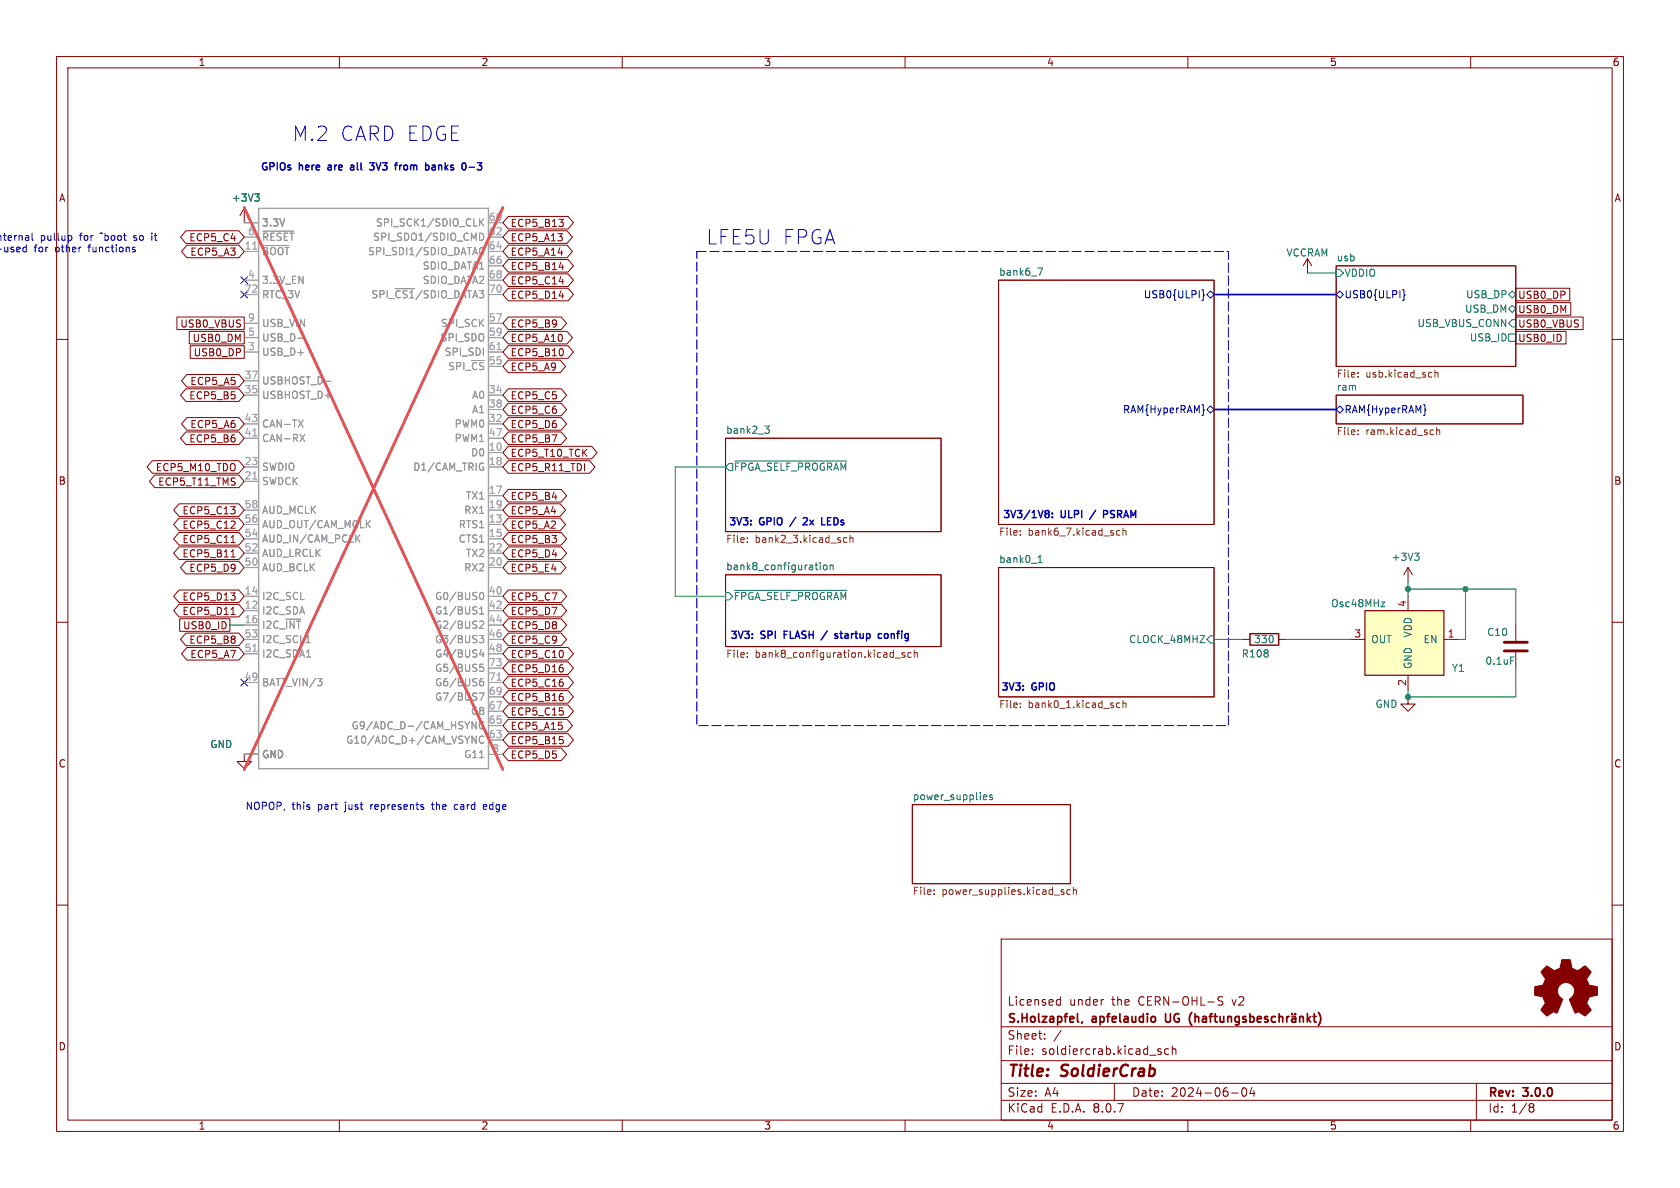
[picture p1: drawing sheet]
<svg xmlns="http://www.w3.org/2000/svg" width="297mm" height="210mm" viewBox="0 0 297 210" stroke-linecap="round" stroke-linejoin="round" font-family="sans-serif">
<g fill="none" stroke="#840000" stroke-width=".18">
<path d="M10 10h277v190h-277zM12 12h273v186h-273zM60 10v2M110 10v2M160 10v2M210 10v2M260 10v2M43.2 36.8l-.8 1.3M43.2 36.8v2.6M43.2 36.8l.7 1.3M176.5 49.5h38.1v43.2h-38.1zM231.1 45.7l-.7 1.3"/>
<path d="M231.1 45.7v2.6M231.1 45.7l.8 1.3M236.2 47h31.8v17.8h-31.8zM10 60h2M128.3 77.5h38.1v16.5h-38.1zM236.2 69.9h33v5h-33zM285 60h2M10 110h2M128.3 101.6h38.1v12.7h-38.1zM176.5 100.3h38.1v22.9h-38.1zM219.7 113h1.3M226.1 113h1.2"/>
<path d="M248.9 100.3l.8 1.3M248.9 100.3v2.6M248.9 100.3l-.7 1.3M268 110.5v2.8M268 115.3v2.8M285 110h2M43.2 133.4v1.2h1.2l-1.2 1.3-1.3-1.3h1.3M248.9 123.2v1.3h-1.3l1.3 1.2 1.3-1.2h-1.3M161.3 142.2h27.9v14h-27.9zM10 160h2M177 166h108v32h-108zM186.9 177.6h.6"/>
<path d="M186.9 176.8h.6M187.5 176.2v1.5M195 176.7h.1M216.2 176.3l-.6-.1-.2 .1v.5l.6 .3 .2 .3-.3 .3-.6-.1M285 160h2M60 198v2M110 198v2M160 198v2M177 194.5h108M177 191.5h108M177 187.5h108M177 181.5h108"/>
<path d="M182.5 186.3v.1M182.5 185.5v.1M184.7 183.6v.1M184.7 182.8v.1M187.6 182.1l-1.3 2M197 191.5v3M204.7 185.8l.5 .2 .1 .2-.2 .2-.4-.1M204.7 185.5h.5M206.6 185.5l-.4-.1-.3 .3v.4l.1 .2h.6M207.2 185.5l.3-.1 .3 .1 .1 .9M207.2 184.9v1.5M210 198v2"/>
<path d="M217.7 193.2h1.2M219.7 192.4l.2-.1a.81 .81 0 0 1 .6 .6 .81 .81 0 0 1-.3 .8l-.2 .1a.81 .81 0 0 1-.3-1.4zM221.3 192.2l-.3 1.1h.9M221.7 192.8v1M260 198v2M261 191.5v6.5M270.6 195.1l.4 .1 .2 .2-.3 .3M270.6 195.7h.3M270.9 195.7l.2 .2 .1 .4-.2 .2-.4 .1"/>
</g>
<g fill="none" stroke="#840000" stroke-width=".3">
<path d="M190.5 179.2v1.3l.2 .2M206.1 179.2v1.3M210.7 179l-.3 .4M211.3 179.2v1.5M211.3 179.8l.2-.1 .3 .1 .1 .9M212.6 179.8h.6l.1 .9M213.8 179.7h.5M214.3 179.2l-.3 .2v1.3M214.6 179.7h.6M214.8 179.2v1.3l.4 .2M215.7 179.7l.1 .9 .3 .1 .2-.2M216.3 179.7v1"/>
<path d="M217.1 179.8l.2-.1 .3 .1 .1 .9M217.1 179.7v1M219.1 179.8l-.5-.1-.3 .3v.4l.2 .2h.6M219.1 179.7v1.2l-.3 .3-.4-.1M220.3 179.8l-.4-.1-.2 .2 .1 .2 .5 .2v.3h-.6M221 179.8l.4-.1 .3 .3v.4l-.1 .2h-.6M221 179.2v1.5M224.1 179.8l-.3-.1-.2 .2v.2l.5 .2v.3h-.5M225.5 179.8l-.4-.1-.3 .3v.4l.1 .2h.6M226.1 179.8l.2-.1 .4 .1 .1 .9M226.1 179.2v1.5M227.5 179.7v1"/>
<path d="M227.9 179.7l-.3 .1-.1 .2M228.4 179.8h.6l.1 .9M228.4 179.2v.1M229 179.2v.1M229.8 179.8l.2-.1 .3 .1 .1 .9M229.8 179.7v1M231.1 179.2v1.5M231.7 179.7l-.6 .6M232.1 179.7h.6M232.3 179.2v1.3l.4 .2M233.1 179a1.72 1.72 0 0 1 0 2.3M191.3 180.6l-.1 .3"/>
<path d="M210.4 180.8l.3 .5M213.3 180l-.5 .1a.29 .29 0 0 0-.3 .3 .29 .29 0 0 0 .3 .3l.5-.1M222.3 180.2l.7-.2-.1-.2-.4-.1-.2 .2v.7h.6M229.1 180l-.5 .1a.29 .29 0 0 0-.3 .3 .29 .29 0 0 0 .3 .3l.5-.1M231.3 180.1l.4 .6"/>
</g>
<g fill="none" stroke="#006464" stroke-width=".18">
<path d="M45 34.3h.8l-.4 .5M45.6 34.8l.2 .2v.3l-.2 .3M183.5 47.4h.8l-.5 1.3M236.2 47.6h.7l.6 .7-.6 .6h-.7zM266.7 52.1l.6-.7 .7 .7-.7 .6zM266.7 54.6l.6-.6 .7 .6-.7 .6zM266.7 59.1h1.3v1.2h-1.3zM267.3 56.5h.7v1.3h-.7l-.6-.6zM135.2 75.3h.8l-.4 .5 .3 .1 .1 .5-.3 .2h-.3M128.9 81.9h.6v1.3h-.6l-.6-.6zM129.9 81.5h19.8M145 99.5v.1"/>
<path d="M145 99.9v.8M145.6 100l.2-.1 .3 .1 .1 .5-.1 .2h-.3l-.2-.1zM146.8 100l.1-.1h.3l.1 .8M146.8 99.9v.8M183.5 99.5h.7M183.5 98.5l.4-.3v1.3M250.1 97.8h.8l-.5 .5M250.6 98.3l.3 .2v.3l-.3 .3M128.3 104.8h.6l.6 .6-.6 .6h-.6zM129.9 104.4h19.8M212.1 112.3h.9l-.9 1.3h.9M214 112.4h.6v1.3h-.6l-.6-.7z"/>
<path d="M267.1 116.1h.6M174 140.5l.4 .1 .1 .2-.7 .1M174.4 141.3l-.4 .1M175.4 140.6l-.3-.1-.2 .2 .1 .2 .4 .1v.3h-.5"/>
</g>
<g fill="none" stroke="#725600" stroke-width=".18">
<path d="M240.1 66.6v.1M240.1 65.9v.1M240.1 76.1v.1M240.1 76.7v.1M253.3 76l.1 .1M253.4 76.8h-.1M253.7 65.4v1.3M253.7 66l.2-.2 .3 .1v.8M254 75.6v1.2M254 76.1l.2-.1 .3 .1v.7M132.1 95.1v.1M132.1 95.8v.1"/>
<path d="M149.1 95.6l.3 .3 .3-.1M149.7 95.1l-.3-.1-.3 .3M150.3 95.2l.1-.2 .3 .1 .1 .8M150.3 94.6v1.3M180.4 93.8v.2M180.4 94.5v.1M197.4 94.4l.2 .2h.4M198 93.8h-.4l-.2 .2M198.5 93.3v1.3M198.5 93.9l.2-.1h.3l.1 .8M132.1 116.1v.1M132.1 115.4v.1"/>
<path d="M158.2 116.3h1M159.9 115.4h-.3l-.1 .1v.2l.4 .1v.3h-.4M161.1 115.4h-.4l-.2 .2 .1 .5h.5M161.6 115.5l.2-.1h.3l.1 .8M161.6 114.9v1.3M180.4 125v.1M180.4 124.3v.1M197.4 124.9l.2 .2 .4-.1M198 124.3h-.4l-.2 .2M198.5 124.4l.2-.1h.3l.1 .8M198.5 123.8v1.3M165.1 158v.1"/>
<path d="M165.1 157.3v.2M187.6 157.6l.5 .2v.1l-.2 .2h-.3M187.6 157.3h.5M189.2 157.3h-.4l-.2 .2 .1 .6h.5M189.8 157.4l.1-.1h.3l.1 .8M189.8 156.8v1.3"/>
</g>
<path d="M212.5 51.2l.2 .2v.6l.2 .2-.2 .1v.7l-.2 .1M214 51.4l.6 .7-.6 .6-.6-.6zM236.2 52.1l.7-.7 .6 .7-.6 .6zM248 51.2l.2 .2v.6l.2 .2-.2 .1v.7l-.2 .1M212.7 71.6v.7l.2 .2-.2 .2v.7M213.4 72.4l.6-.6 .6 .6-.6 .6zM236.2 72.4l.7-.6 .6 .6-.6 .6zM251.8 71.6l.1 .7 .2 .2-.2 .2-.1 .7" fill="none" stroke="#000084" stroke-width=".18"/>
<path d="M265.9 115.1h4.1M265.9 113.5h4.1" fill="none" stroke="#840000" stroke-width=".51"/>
<path d="M221 112h5.1v2h-5.1z" fill="none" stroke="#840000" stroke-width=".25"/>
<path d="M45.7 36.8h40.7v99.1h-40.7z" fill="none" stroke="#a1a1a1" stroke-width=".25"/>
<g fill="none" stroke="#a1a1a1" stroke-width=".18">
<path d="M43.2 39.4h2.5M86.4 39.4h2.5M43.2 44.5h2.5M43.2 49.5h2.5M43.2 59.7h2.5M43.2 57.2h2.5M43.2 41.9h2.5M43.2 52.1h2.5M86.4 44.5h2.5M86.4 49.5h2.5M86.4 59.7h2.5M86.4 57.2h2.5"/>
<path d="M86.4 41.9h2.5M86.4 47h2.5M86.4 52.1h2.5M43.2 62.2h2.5M43.2 74.9h2.5M43.2 69.9h2.5M43.2 67.3h2.5M43.2 77.5h2.5M86.4 62.2h2.5M86.4 74.9h2.5M86.4 69.9h2.5M86.4 72.4h2.5"/>
<path d="M86.4 77.5h2.5M86.4 64.8h2.5M43.2 92.7h2.5M43.2 95.3h2.5M43.2 82.6h2.5M43.2 90.2h2.5M43.2 85.1h2.5M43.2 97.8h2.5M86.4 80h2.5M86.4 92.7h2.5M86.4 95.3h2.5M86.4 87.6h2.5"/>
<path d="M86.4 82.6h2.5M86.4 90.2h2.5M86.4 97.8h2.5M43.2 108h2.5M43.2 105.4h2.5M43.2 110.5h2.5M43.2 100.3h2.5M43.2 113h2.5M43.2 115.6h2.5M86.4 108h2.5M86.4 105.4h2.5M86.4 110.5h2.5"/>
<path d="M86.4 100.3h2.5M86.4 113h2.5M86.4 115.6h2.5M86.4 118.1h2.5M43.2 133.4h2.5M43.2 120.7h2.5M86.4 133.4h2.5M86.4 120.7h2.5M86.4 130.8h2.5M86.4 128.3h2.5M86.4 125.7h2.5M86.4 123.2h2.5"/>
</g>
<g fill="none" stroke="#989898" stroke-width=".18">
<path d="M84.8 38.7v1.2M85 39.2l.5 .7M85.5 38.7l-.7 .7M46.5 43.4h4.6M46.5 40.9h5.4M52.7 59.8h.9M69.9 51h3.4M84.8 41.2a.64 .64 0 0 1 .7 .7 .64 .64 0 0 1-.7 .6M84.8 44.2l.1-.3 .2-.1a.68 .68 0 0 1 .4 .6 .68 .68 0 0 1-.4 .6l-.2-.1-.1-.4M52.7 74.2l.9 1.3M53 76.8l.9 1.2M53.6 74.2l-.9 1.3"/>
<path d="M53.9 76.8l-.9 1.2M57.5 67.4h1M63.1 95.1l.5 .7M63.6 94.6l-.7 .7M85.3 82.6h.2v.4l-.2 .1M85.3 81.9h.1M54.1 113.6h.8M54.2 116.1h.7M56.1 120h.8l-.4 .4M84.7 112.3h.8l-.4 .5 .3 .1v.6l-.1 .1-.5-.1M84.8 105.2l.1-.4 .2-.1a.68 .68 0 0 1 .4 .7 .68 .68 0 0 1-.4 .6l-.2-.1-.1-.4M84.8 109.9l.5-.1 .2 .4-.8 .9h.8"/>
<path d="M84.8 108.5h.7M84.8 107.6l.3-.3v1.2M85.1 114.8l-.3 .9h.8M85.4 115.3v.8M85.4 120h-.4l-.2 .5M85.4 117.4h-.6v.6l.2-.1 .4 .1 .1 .1-.1 .5-.1 .1-.5-.1M56.7 120.4l.2 .3v.3l-.2 .2M83.5 130.1l.7 1.3v-1.3M83.5 127.6l.7 1.2v-1.2M84.7 122.5h.9l-.6 1.3M84.8 120.7l.2-.3h.3l.2 .3v.3l-.2 .2h-.4l-.1-.2M85.5 130.2a.6 .6 0 0 0-.8 .5 .6 .6 0 0 0 .6 .7l.2-.1"/>
<path d="M85.5 127.7a.6 .6 0 0 0-.8 .4 .6 .6 0 0 0 .6 .7l.2-.1"/>
</g>
<path d="M44.7 44h.7M44.7 77.1h.7M87.9 61.8h.7M44.7 84.7h.7M44.7 115.2h.7M87.9 120.2h.7" fill="none" stroke="#aaa" stroke-width=".18"/>
<path d="M43.2 36.7l45.7 99.3M88.9 36.7l-45.7 99.3" fill="none" stroke="#e65255" stroke-width=".46"/>
<path d="M272.9 171.2l.6-.5 .9 .6a.62 .62 0 0 0 1 0l.2-.1a1.62 1.62 0 0 0 .4-1.3l.1-.3 1.5 .1 .2 .7a.74 .74 0 0 0 .6 1l.5 .2 1.3-.9 1.1 1.1-.4 .7a.75 .75 0 0 0-.2 1.2l.2 .4 1.5 .3v1.5l-1.4 .3-.1 .1a1.23 1.23 0 0 0-.3 1.2l.7 1-.1 .2-1 .9-.8-.5a.54 .54 0 0 0-.9 0l-1-2.4a2.33 2.33 0 0 0 .8-1.9 1.54 1.54 0 0 0-2.5-.7 1.54 1.54 0 0 0 .5 2.6l-1.1 2.4a.69 .69 0 0 0-1.1 .1l-.6 .4-1.1-1.1 .8-1.2-.2-.5a.71 .71 0 0 0-.9-.7l-.8-.2v-1.5l.5-.1a1.11 1.11 0 0 0 1.2-.7 .72 .72 0 0 0-.2-1.2l-.4-.6z" fill="#840000" stroke="#840000" stroke-width=".18"/>
<path d="M241.3 108h14v11.4h-14z" fill="#ffffc2"/>
<path d="M241.3 108h14v11.4h-14z" fill="none" stroke="#840000" stroke-width=".2"/>
<g fill="none" stroke="#840000" stroke-width=".18">
<path d="M89.9 38.3h10.5l1 1.1-1 1.1h-10.5l-1-1.1zM98.8 38.8h.8l-.4 .5M99.5 39.3l.1 .2-.1 .5M31.3 56h11.9v2.3h-11.9zM32.9 40.8h9.3l1 1.1-1 1.1h-9.3l-1-1.1zM33 43.3h9.2l1 1.2-1 1.1h-9.2l-.9-1.1zM33.5 58.6h9.7v2.2h-9.7zM89.9 43.3h10.3l1 1.2-1 1.1h-10.3l-1-1.1zM89.9 58.6h10.3l1 1.1-1 1.1h-10.3l-1-1.1zM89.9 56h9.3l1 1.2-1 1.1h-9.3l-1-1.1zM89.9 51h10.5l1 1.1-1 1.1h-10.5l-1-1.1zM89.9 45.9h10.5l1 1.1-1 1.1h-10.5l-1-1.1z"/>
<path d="M89.9 40.8h10.3l1 1.1-1 1.1h-10.3l-1-1.1zM89.9 48.4h10.5l1 1.1-1 1.1h-10.5l-1-1.1zM98.9 52.3h.7M98.9 47.2h.7M98.9 49.8h.7M268 58.6h8.8v2.2h-8.8zM268 51h9.5v2.2h-9.5zM268 56h11.9v2.3h-11.9zM268 53.5h9.7v2.2h-9.7zM32.9 76.4h9.3l1 1.1-1 1.1h-9.3l-1-1.1zM32.9 68.7h9.3l1 1.2-1 1.1h-9.3l-1-1.1zM33 73.8h9.2l1 1.1-1 1.1h-9.2l-.9-1.1z"/>
<path d="M33 66.2h9.2l1 1.1-1 1.1h-9.2l-.9-1.1zM33.6 61.1h9.6v2.2h-9.6zM89.9 76.4h9.3l1 1.1-1 1.1h-9.3l-1-1.1zM89.9 71.3h9.3l1 1.1-1 1.1h-9.3l-1-1.1zM89.9 63.7h9.1l1 1.1-1 1.1h-9.1l-1-1.1zM89.9 68.7h9.3l1 1.2-1 1.1h-9.3l-1-1.1zM89.9 61.1h10.5l1 1.1-1 1.1h-10.5l-1-1.1zM89.9 78.9h14.7l.9 1.1-.9 1.1h-14.7l-1-1.1zM89.9 73.8h9.3l1 1.1-1 1.1h-9.3l-1-1.1zM99.5 61.8l.1 .3-.1 .7M26.9 81.4h15.3l1 1.2-1 1.1h-15.3l-.9-1.1zM27.4 84h14.8l1 1.1-1 1.1h-14.8l-1-1.1z"/>
<path d="M31.7 94.1h10.5l1 1.2-1 1.1h-10.5l-1-1.1zM31.7 91.6h10.5l1 1.1-1 1.1h-10.5l-1-1.1zM31.7 89.1h10.5l1 1.1-1 1.1h-10.5l-1-1.1zM31.7 96.7h10.5l1 1.1-1 1.1h-10.5l-1-1.1zM32.9 99.2h9.3l1 1.1-1 1.1h-9.3l-1-1.1zM40.8 93.4h.8M40.8 89.6h.8l-.5 .5M40.8 95.9h.8M40.8 98.5h.8M41.1 97.4l.1-.2v1.3M41.5 92.2v.5M41.5 90.2v.5"/>
<path d="M89.9 86.5h9.3l1 1.1-1 1.1h-9.3l-1-1.1zM89.9 94.1h9.3l1 1.2-1 1.1h-9.3l-1-1.1zM89.9 91.6h9.1l1 1.1-1 1.1h-9.1l-1-1.1zM89.9 89.1h9.1l1 1.1-1 1.1h-9.1l-1-1.1zM89.9 96.7h9.3l1 1.1-1 1.1h-9.3l-1-1.1zM89.9 81.4h14.3l1 1.2-1 1.1h-14.3l-1-1.1zM89.9 99.2h9.2l.9 1.1-.9 1.1h-9.2l-1-1.1zM103.3 82v1.2M31.7 106.8h10.5l1 1.2-1 1.1h-10.5l-1-1.1zM31.7 104.3h10.5l1 1.1-1 1.1h-10.5l-1-1.1zM31.8 109.4h8.8v2.2h-8.8zM32.9 111.9h9.3l1 1.1-1 1.1h-9.3l-1-1.1z"/>
<path d="M33 114.5h9.2l1 1.1-1 1.1h-9.2l-.9-1.1zM40.8 104.8h.8l-.5 .5M40.8 108.6h.8M41.5 105.4v.6M89.9 119.5h10.5l1 1.2-1 1.1h-10.5l-1-1.1zM89.9 117h10.5l1 1.1-1 1.1h-10.5l-1-1.1zM89.9 114.5h10.5l1 1.1-1 1.1h-10.5l-1-1.1zM89.9 104.3h9.3l1 1.1-1 1.1h-9.3l-1-1.1zM89.9 109.4h9.3l1 1.1-1 1.1h-9.3l-1-1.1zM89.9 106.8h9.3l1 1.2-1 1.1h-9.3l-1-1.1zM89.9 111.9h9.3l1 1.1-1 1.1h-9.3l-1-1.1zM99.5 115.2v.8"/>
<path d="M99.5 118.1v.6M238.8 113h2.5M248.9 105.4v2.6M248.9 119.4v2.5M255.3 113h2.5M89.9 124.6h10.5l1 1.1-1 1.1h-10.5l-1-1.1zM89.9 127.2h10.3l1 1.1-1 1.1h-10.3l-1-1.1zM89.9 129.7h10.5l1 1.1-1 1.1h-10.5l-1-1.1zM89.9 122.1h10.5l1 1.1-1 1.1h-10.5l-1-1.1zM89.9 132.2h9.3l1 1.2-1 1.1h-9.3l-1-1.1zM98.9 130.2h.6M99.5 123.1l.1 .2-.1 .5"/>
<path d="M99.5 130.8l.1 .1-.1 .5M99.5 125.7v.6M99.5 120.7v.5"/>
</g>
<path d="M45 34.3h.8l-.4 .5M45.6 34.8l.2 .2v.3l-.2 .3M244.2 106.4h.6l-.6 .9h.6" fill="none" stroke="#006464" stroke-width=".18"/>
<g fill="none" stroke="#0000c2" stroke-width=".25">
<path d="M62 29.3h.5M62.4 29.6h-.3l-.2 .1 .1 .3h.4M65.3 28.8h.8l-.4 .5 .4 .1v.5l-.2 .1h-.5M70.7 29.2v.8M71 29.2l-.3 .2M76.3 29.9l.2 .1h.4M76.4 29.3h.5v.7M76.9 29.5l-.4 .1-.2 .1M82.9 29.6h1M142.5 91.5l-.5 .1M142.7 92.1l-.8 .7h.8M145.3 92.8h.6"/>
<path d="M184.9 90.7l.1 .1M184.9 90.3l.3-.1 .2 .2 .1 .1-.3 .3M185 90.8h.2M185 90.8h-.1M185.2 90.8l.3 .2-.1 .4-.2 .1-.3-.1M186 91.4v.1M186 90.7v.1M195.1 90.9h.5M195.6 90.2h-.5v1.3M146.2 111.5l-1 1.6M148.1 112.1l-.3-.1-.2 .2v.2l.5 .1v.3h-.5M148.5 112h.5"/>
<path d="M155.5 112l.4 .1M155.9 112.8h-.4M156.8 112l-.3 .1-.2 .1 .1 .5 .4 .1"/>
</g>
<g fill="none" stroke="#0000c2" stroke-width=".18">
<path d="M4.7 43.3v1.2M4.7 43.7h-.4l-.3 .2 .2 .6h.5M5.7 41.2v1.1l.2 .2M14 41.6h.5M14.3 41.3l-.1 1.2M15.5 43.7h.5M15.8 43.3l-.1 1.2M17.7 41.3l.2-.1 .2 .1M24.1 41.7l-.3-.1-.2 .3 .6 .3M24.2 42.3l-.2 .2-.4-.1M27.3 41.6h.5M27.4 41.2v1.1l.4 .2"/>
<path d="M74.9 142.7v.3M76.3 142.2h.4M76.4 141.8l.1 1.2M80.8 142.2l-.4 .1-.1 .2 .1 .5 .4 .1M86 142.3l-.4-.1-.2 .2 .1 .6h.5M86.1 142.5l-.7 .2"/>
</g>
<path d="M123.2 44.5h94v83.8h-94z" fill="none" stroke="#0000c2" stroke-width=".18" stroke-dasharray="1.7 .6"/>
<path d="M214.6 52.1h21.6M214.6 72.4h21.6" fill="none" stroke="#000084" stroke-width=".3"/>
<path d="M231.1 48.3h5.1M128.3 82.6h-8.9v22.8h8.9M40.6 110.5h2.6M214.6 113h5.1M227.3 113h11.5M248.9 104.1h19.1v6.4M248.9 102.9v2.5M259.1 104.1v8.9h-1.3M268 118.1v5.1h-19.1v-1.3" fill="none" stroke="#009600" stroke-width=".18"/>
<path d="M42.6 48.9l1.2 1.2M42.6 51.5l1.2 1.2M43.8 48.9l-1.2 1.2M43.8 51.5l-1.2 1.2M42.6 120l1.2 1.3M43.8 120l-1.2 1.3" fill="none" stroke="#000084" stroke-width=".18"/>
<g fill="none" stroke="#a1a1a1" stroke-width=".18">
<path d="M43.2 39.4h2.5M86.4 39.4h2.5M43.2 44.5h2.5M43.2 49.5h2.5M43.2 59.7h2.5M43.2 57.2h2.5M43.2 41.9h2.5M43.2 52.1h2.5M86.4 44.5h2.5M86.4 49.5h2.5M86.4 59.7h2.5M86.4 57.2h2.5"/>
<path d="M86.4 41.9h2.5M86.4 47h2.5M86.4 52.1h2.5M43.2 62.2h2.5M43.2 74.9h2.5M43.2 69.9h2.5M43.2 67.3h2.5M43.2 77.5h2.5M86.4 62.2h2.5M86.4 74.9h2.5M86.4 69.9h2.5M86.4 72.4h2.5"/>
<path d="M86.4 77.5h2.5M86.4 64.8h2.5M43.2 92.7h2.5M43.2 95.3h2.5M43.2 82.6h2.5M43.2 90.2h2.5M43.2 85.1h2.5M43.2 97.8h2.5M86.4 80h2.5M86.4 92.7h2.5M86.4 95.3h2.5M86.4 87.6h2.5"/>
<path d="M86.4 82.6h2.5M86.4 90.2h2.5M86.4 97.8h2.5M43.2 108h2.5M43.2 105.4h2.5M43.2 110.5h2.5M43.2 100.3h2.5M43.2 113h2.5M43.2 115.6h2.5M86.4 108h2.5M86.4 105.4h2.5M86.4 110.5h2.5"/>
<path d="M86.4 100.3h2.5M86.4 113h2.5M86.4 115.6h2.5M86.4 118.1h2.5M43.2 133.4h2.5M43.2 120.7h2.5M86.4 133.4h2.5M86.4 120.7h2.5M86.4 130.8h2.5M86.4 128.3h2.5M86.4 125.7h2.5M86.4 123.2h2.5"/>
</g>
<g fill="none" stroke="#989898" stroke-width=".18">
<path d="M84.8 38.7v1.2M85 39.2l.5 .7M85.5 38.7l-.7 .7M46.5 43.4h4.6M46.5 40.9h5.4M52.7 59.8h.9M69.9 51h3.4M84.8 41.2a.64 .64 0 0 1 .7 .7 .64 .64 0 0 1-.7 .6M84.8 44.2l.1-.3 .2-.1a.68 .68 0 0 1 .4 .6 .68 .68 0 0 1-.4 .6l-.2-.1-.1-.4M52.7 74.2l.9 1.3M53 76.8l.9 1.2M53.6 74.2l-.9 1.3"/>
<path d="M53.9 76.8l-.9 1.2M57.5 67.4h1M63.1 95.1l.5 .7M63.6 94.6l-.7 .7M85.3 82.6h.2v.4l-.2 .1M85.3 81.9h.1M54.1 113.6h.8M54.2 116.1h.7M56.1 120h.8l-.4 .4M84.7 112.3h.8l-.4 .5 .3 .1v.6l-.1 .1-.5-.1M84.8 105.2l.1-.4 .2-.1a.68 .68 0 0 1 .4 .7 .68 .68 0 0 1-.4 .6l-.2-.1-.1-.4M84.8 109.9l.5-.1 .2 .4-.8 .9h.8"/>
<path d="M84.8 108.5h.7M84.8 107.6l.3-.3v1.2M85.1 114.8l-.3 .9h.8M85.4 115.3v.8M85.4 120h-.4l-.2 .5M85.4 117.4h-.6v.6l.2-.1 .4 .1 .1 .1-.1 .5-.1 .1-.5-.1M56.7 120.4l.2 .3v.3l-.2 .2M83.5 130.1l.7 1.3v-1.3M83.5 127.6l.7 1.2v-1.2M84.7 122.5h.9l-.6 1.3M84.8 120.7l.2-.3h.3l.2 .3v.3l-.2 .2h-.4l-.1-.2M85.5 130.2a.6 .6 0 0 0-.8 .5 .6 .6 0 0 0 .6 .7l.2-.1"/>
<path d="M85.5 127.7a.6 .6 0 0 0-.8 .4 .6 .6 0 0 0 .6 .7l.2-.1"/>
</g>
<path d="M44.7 44h.7M44.7 77.1h.7M87.9 61.8h.7M44.7 84.7h.7M44.7 115.2h.7M87.9 120.2h.7" fill="none" stroke="#aaa" stroke-width=".18"/>
<path d="M43.2 36.7l45.7 99.3M88.9 36.7l-45.7 99.3" fill="none" stroke="#e65255" stroke-width=".46"/>
<g fill="#009600" stroke="#009600" stroke-width=".18">
<circle cx="248.9" cy="123.2" r=".46"/>
<circle cx="248.9" cy="104.1" r=".46"/>
<circle cx="259.1" cy="104.1" r=".46"/>
</g>
<g font-size="3.5" fill="#0000c2">
<text x="51.6" y="25.2">M.2</text>
<text x="60" y="25.2">CARD EDGE</text>
<text x="124.7" y="43.4">LFE5U</text>
<text x="138.2" y="43.4">FPGA</text>
</g>
<g font-size="2.8" fill="#840000">
<text x="178" y="190.9">Title:</text>
<text x="187.7" y="190.9">SoldierCrab</text>
</g>
<g font-size="2.1" fill="#840000">
<text x="178" y="178">Licensed</text>
<text x="189" y="178">under</text>
<text x="196.6" y="178">the</text>
<text x="201.4" y="178">CERN-OHL-S</text>
<text x="218.1" y="178">v2</text>
<text x="178" y="184">Sheet:</text>
<text x="178" y="181.2">S.Holzapfel,</text>
<text x="193.2" y="181.2">apfelaudio</text>
<text x="206.7" y="181.2">UG</text>
<text x="178" y="186.7">File:</text>
<text x="184.1" y="186.7">soldiercrab.kicad_sch</text>
<text x="178" y="196.9">KiCad</text>
<text x="178" y="194.1">Size:</text>
<text x="184.7" y="194.1">A4</text>
<text x="185.7" y="196.9">E.D.A.</text>
<text x="193.3" y="196.9">8.0.7</text>
<text x="200" y="194.1">Date:</text>
<text x="207" y="194.1">2024-06-04</text>
<text x="263" y="194.3">Rev:</text>
<text x="263" y="196.9">Id:</text>
<text x="267.1" y="196.9">1/8</text>
<text x="269.4" y="194.3">3.0.0</text>
</g>
<g font-size="1.8" fill="#840000">
<text x="35" y="11.9">1</text>
<text x="85" y="11.9">2</text>
<text x="135" y="11.9">3</text>
<text x="185" y="11.9">4</text>
<text x="235" y="11.9">5</text>
<text x="285" y="11.9">6</text>
<text x="10.3" y="35.9">A</text>
<text x="285.3" y="35.9">A</text>
<text x="90.2" y="40.3">ECP5_B13</text>
<text x="33.4" y="42.9">ECP5_C4</text>
<text x="33.5" y="45.4">ECP5_A3</text>
<text x="90.2" y="45.4">ECP5_A14</text>
<text x="90.2" y="47.9">ECP5_B14</text>
<text x="90.2" y="42.9">ECP5_A13</text>
<text x="90.2" y="53">ECP5_D14</text>
<text x="90.2" y="50.5">ECP5_C14</text>
<text x="268.3" y="53">USB0_DP</text>
<text x="31.8" y="58.1">USB0_VBUS</text>
<text x="90.2" y="58.1">ECP5_B9</text>
<text x="268.3" y="58.1">USB0_VBUS</text>
<text x="268.3" y="55.6">USB0_DM</text>
<text x="34" y="60.6">USB0_DM</text>
<text x="34.1" y="63.2">USB0_DP</text>
<text x="90.2" y="65.7">ECP5_A9</text>
<text x="90.2" y="60.6">ECP5_A10</text>
<text x="90.2" y="63.2">ECP5_B10</text>
<text x="268.3" y="60.6">USB0_ID</text>
<text x="33.4" y="70.8">ECP5_B5</text>
<text x="33.5" y="68.3">ECP5_A5</text>
<text x="90.2" y="70.8">ECP5_C5</text>
<text x="33.5" y="75.9">ECP5_A6</text>
<text x="90.2" y="73.3">ECP5_C6</text>
<text x="90.2" y="75.9">ECP5_D6</text>
<text x="27.4" y="83.5">ECP5_M10_TDO</text>
<text x="33.4" y="78.4">ECP5_B6</text>
<text x="90.2" y="78.4">ECP5_B7</text>
<text x="90.2" y="81">ECP5_T10_TCK</text>
<text x="90.2" y="83.5">ECP5_R11_TDI</text>
<text x="10.3" y="85.9">B</text>
<text x="27.9" y="86">ECP5_T11_TMS</text>
<text x="90.2" y="88.6">ECP5_B4</text>
<text x="285.3" y="85.9">B</text>
<text x="32.2" y="93.7">ECP5_C12</text>
<text x="32.2" y="91.1">ECP5_C13</text>
<text x="90.2" y="93.7">ECP5_A2</text>
<text x="90.2" y="91.1">ECP5_A4</text>
<text x="32.2" y="96.2">ECP5_C11</text>
<text x="32.2" y="98.7">ECP5_B11</text>
<text x="33.4" y="101.3">ECP5_D9</text>
<text x="90.2" y="96.2">ECP5_B3</text>
<text x="90.2" y="98.7">ECP5_D4</text>
<text x="90.2" y="101.3">ECP5_E4</text>
<text x="32.2" y="106.4">ECP5_D13</text>
<text x="90.2" y="106.4">ECP5_C7</text>
<text x="32.2" y="108.9">ECP5_D11</text>
<text x="32.3" y="111.4">USB0_ID</text>
<text x="33.4" y="114">ECP5_B8</text>
<text x="90.2" y="111.4">ECP5_D8</text>
<text x="90.2" y="108.9">ECP5_D7</text>
<text x="90.2" y="114">ECP5_C9</text>
<text x="33.5" y="116.5">ECP5_A7</text>
<text x="90.2" y="119.1">ECP5_D16</text>
<text x="90.2" y="116.5">ECP5_C10</text>
<text x="90.2" y="124.1">ECP5_B16</text>
<text x="90.2" y="121.6">ECP5_C16</text>
<text x="90.2" y="126.7">ECP5_C15</text>
<text x="90.2" y="129.2">ECP5_A15</text>
<text x="90.2" y="131.8">ECP5_B15</text>
<text x="10.3" y="135.9">C</text>
<text x="90.2" y="134.3">ECP5_D5</text>
<text x="285.3" y="135.9">C</text>
<text x="10.3" y="185.9">D</text>
<text x="285.3" y="185.9">D</text>
<text x="35" y="199.9">1</text>
<text x="85" y="199.9">2</text>
<text x="135" y="199.9">3</text>
<text x="185" y="199.9">4</text>
<text x="235" y="199.9">5</text>
<text x="285" y="199.9">6</text>
</g>
<g font-size="1.8" fill="#006464">
<text x="40.9" y="35.8">+3V3</text>
<text x="227.3" y="45.5">VCCRAM</text>
<text x="236.2" y="46.3">usb</text>
<text x="176.5" y="48.8">bank6_7</text>
<text x="237.6" y="49.1">VDDIO</text>
<text x="259.1" y="52.9">USB_DP</text>
<text x="250.5" y="58">USB_VBUS_CONN</text>
<text x="258.9" y="55.5">USB_DM</text>
<text x="259.7" y="60.6">USB_ID</text>
<text x="236.2" y="69.1">ram</text>
<text x="128.3" y="76.8">bank2_3</text>
<text x="129.6" y="83.4">~{FPGA_SELF_PROGRAM}</text>
<text x="128.3" y="100.9">bank8_configuration</text>
<text x="176.5" y="99.6">bank0_1</text>
<text x="245.9" y="99.3">+3V3</text>
<text x="129.6" y="106.3">~{FPGA_SELF_PROGRAM}</text>
<text x="235.2" y="107.5">Osc48MHz</text>
<text x="199.5" y="113.9">CLOCK_48MHZ</text>
<text x="221.6" y="113.9">330</text>
<text x="242.3" y="113.9">OUT</text>
<text x="249.8" y="112.8" transform="rotate(-90 249.8 112.8)">VDD</text>
<text x="251.6" y="113.9">EN</text>
<text x="262.8" y="112.6">C10</text>
<text x="219.4" y="116.4">R108</text>
<text x="249.8" y="118.4" transform="rotate(-90 249.8 118.4)">GND</text>
<text x="256.6" y="119">Y1</text>
<text x="262.5" y="117.7">0.1uF</text>
<text x="243.1" y="125.3">GND</text>
<text x="37.1" y="132.4">GND</text>
<text x="161.3" y="141.5">power_supplies</text>
</g>
<g font-size="1.8" fill="#0000c2">
<text x="45.9" y="30.5">GPIOs</text>
<text x="52.9" y="30.5">here</text>
<text x="58.5" y="30.5">are</text>
<text x="63" y="30.5">all</text>
<text x="66.9" y="30.5">3V3</text>
<text x="71.9" y="30.5">from</text>
<text x="77.7" y="30.5">banks</text>
<text x="84.7" y="30.5">0-3</text>
<text x="-.8" y="42.8">internal</text>
<text x="-.4" y="44.8">used</text>
<text x="6.4" y="44.8">for</text>
<text x="7.7" y="42.8">pullup</text>
<text x="10.3" y="44.8">other</text>
<text x="14.8" y="42.8">for</text>
<text x="16.3" y="44.8">functions</text>
<text x="18.6" y="42.8">^boot</text>
<text x="24.7" y="42.8">so</text>
<text x="128.7" y="93.2">3V3:</text>
<text x="134.3" y="93.2">GPIO</text>
<text x="140.2" y="93.2">/</text>
<text x="143" y="93.2">2x</text>
<text x="146.7" y="93.2">LEDs</text>
<text x="177.1" y="92">3V3/1V8:</text>
<text x="187.5" y="92">ULPI</text>
<text x="193.3" y="92">/</text>
<text x="196.1" y="92">PSRAM</text>
<text x="128.9" y="113.3">3V3:</text>
<text x="134.5" y="113.3">SPI</text>
<text x="139.1" y="113.3">FLASH</text>
<text x="149.1" y="113.3">startup</text>
<text x="157.3" y="113.3">config</text>
<text x="176.8" y="122.4">3V3:</text>
<text x="182.4" y="122.4">GPIO</text>
<text x="43.3" y="143.4">NOPOP,</text>
<text x="51.6" y="143.4">this</text>
<text x="56.3" y="143.4">part</text>
<text x="61.3" y="143.4">just</text>
<text x="66" y="143.4">represents</text>
<text x="77" y="143.4">the</text>
<text x="81.2" y="143.4">card</text>
<text x="86.5" y="143.4">edge</text>
</g>
<g font-size="1.8" fill="#aaa">
<text x="43.7" y="41.7">6</text>
<text x="86.3" y="39.1">60</text>
<text x="86.3" y="41.7">62</text>
<text x="43.1" y="44.2">11</text>
<text x="86.3" y="44.2">64</text>
<text x="86.3" y="46.7">66</text>
<text x="43.1" y="51.8">72</text>
<text x="43.7" y="49.3">4</text>
<text x="86.3" y="49.3">68</text>
<text x="86.3" y="51.8">70</text>
<text x="43.7" y="59.4">5</text>
<text x="43.7" y="56.9">9</text>
<text x="86.3" y="56.9">57</text>
<text x="86.3" y="59.4">59</text>
<text x="43.7" y="62">3</text>
<text x="86.3" y="64.5">55</text>
<text x="86.3" y="62">61</text>
<text x="43.1" y="69.6">35</text>
<text x="43.1" y="67.1">37</text>
<text x="86.3" y="69.6">34</text>
<text x="43.1" y="77.2">41</text>
<text x="43.1" y="74.7">43</text>
<text x="86.3" y="74.7">32</text>
<text x="86.3" y="72.1">38</text>
<text x="86.3" y="77.2">47</text>
<text x="43.1" y="82.3">23</text>
<text x="86.3" y="79.8">10</text>
<text x="86.3" y="82.3">18</text>
<text x="43.1" y="84.8">21</text>
<text x="43.1" y="89.9">58</text>
<text x="86.3" y="87.4">17</text>
<text x="86.3" y="89.9">19</text>
<text x="43.1" y="95">54</text>
<text x="43.1" y="92.5">56</text>
<text x="86.3" y="92.5">13</text>
<text x="86.3" y="95">15</text>
<text x="43.1" y="100.1">50</text>
<text x="43.1" y="97.5">52</text>
<text x="86.3" y="100.1">20</text>
<text x="86.3" y="97.5">22</text>
<text x="43.1" y="107.7">12</text>
<text x="43.1" y="105.2">14</text>
<text x="86.3" y="105.2">40</text>
<text x="86.3" y="107.7">42</text>
<text x="43.1" y="110.2">16</text>
<text x="43.1" y="112.8">53</text>
<text x="86.3" y="110.2">44</text>
<text x="86.3" y="112.8">46</text>
<text x="43.1" y="115.3">51</text>
<text x="86.3" y="115.3">48</text>
<text x="86.3" y="117.9">73</text>
<text x="43.1" y="120.4">49</text>
<text x="86.3" y="125.5">67</text>
<text x="86.3" y="122.9">69</text>
<text x="86.3" y="120.4">71</text>
<text x="86.3" y="130.6">63</text>
<text x="86.3" y="128">65</text>
<text x="86.9" y="133.1">8</text>
</g>
<g font-size="1.8" fill="#989898">
<text x="46.2" y="40.2">3.3V</text>
<text x="66.4" y="40.2">SPI_SCK1/SDIO_CLK</text>
<text x="46.2" y="45.3">~{BOOT}</text>
<text x="46.2" y="42.8">~{RESET}</text>
<text x="65" y="45.3">SPI_SDI1/SDIO_DATA0</text>
<text x="65.9" y="42.8">SPI_SDO1/SDIO_CMD</text>
<text x="74.6" y="47.9">SDIO_DATA1</text>
<text x="46.2" y="50.4">3.3V_EN</text>
<text x="46.2" y="52.9">RTC_3V</text>
<text x="65.6" y="52.9">SPI_~{CS1}/SDIO_DATA3</text>
<text x="74.6" y="50.4">SDIO_DATA2</text>
<text x="46.2" y="58">USB_VIN</text>
<text x="77.8" y="58">SPI_SCK</text>
<text x="46.2" y="63.1">USB_D+</text>
<text x="46.2" y="60.6">USB_D-</text>
<text x="77.8" y="60.6">SPI_SDO</text>
<text x="78.5" y="63.1">SPI_SDI</text>
<text x="79.1" y="65.6">SPI_~{CS}</text>
<text x="46.2" y="70.7">USBHOST_D+</text>
<text x="46.2" y="68.2">USBHOST_D-</text>
<text x="83.4" y="70.7">A0</text>
<text x="46.2" y="75.8">CAN-TX</text>
<text x="80.3" y="75.8">PWM0</text>
<text x="83.4" y="73.3">A1</text>
<text x="46.2" y="83.4">SWDIO</text>
<text x="46.2" y="78.3">CAN-RX</text>
<text x="72.9" y="83.4">D1/CAM_TRIG</text>
<text x="80.3" y="78.3">PWM1</text>
<text x="83.2" y="80.9">D0</text>
<text x="46.2" y="86">SWDCK</text>
<text x="82.3" y="88.5">TX1</text>
<text x="46.2" y="93.6">AUD_OUT/CAM_MCLK</text>
<text x="46.2" y="91">AUD_MCLK</text>
<text x="81" y="93.6">RTS1</text>
<text x="82" y="91">RX1</text>
<text x="46.2" y="101.2">AUD_BCLK</text>
<text x="46.2" y="98.7">AUD_LRCLK</text>
<text x="46.2" y="96.1">AUD_IN/CAM_PCLK</text>
<text x="81" y="96.1">CTS1</text>
<text x="82" y="101.2">RX2</text>
<text x="82.3" y="98.7">TX2</text>
<text x="46.2" y="106.3">I2C_SCL</text>
<text x="76.8" y="106.3">G0/BUS0</text>
<text x="46.2" y="108.8">I2C_SDA</text>
<text x="46.2" y="111.4">I2C_~{INT}</text>
<text x="46.2" y="113.9">I2C_SCL1</text>
<text x="76.8" y="108.8">G1/BUS1</text>
<text x="76.8" y="111.4">G2/BUS2</text>
<text x="76.8" y="113.9">G3/BUS3</text>
<text x="46.2" y="116.4">I2C_SDA1</text>
<text x="76.8" y="116.4">G4/BUS4</text>
<text x="76.8" y="119">G5/BUS5</text>
<text x="46.2" y="121.5">BATT_VIN/3</text>
<text x="76.8" y="124.1">G7/BUS7</text>
<text x="76.8" y="121.5">G6/BUS6</text>
<text x="61.1" y="131.7">G10/ADC_D+/CAM_VSYNC</text>
<text x="62.1" y="129.1">G9/ADC_D-/CAM_HSYNC</text>
<text x="83.2" y="126.6">G8</text>
<text x="46.2" y="134.2">GND</text>
<text x="82" y="134.2">G11</text>
</g>
<g font-size="1.8" fill="#000084">
<text x="202.1" y="52.9">USB0{ULPI}</text>
<text x="237.6" y="52.9">USB0{ULPI}</text>
<text x="198.4" y="73.3">RAM{HyperRAM}</text>
<text x="237.6" y="73.3">RAM{HyperRAM}</text>
</g>
<g font-size="1.8" fill="#725600">
<text x="236.2" y="67.1">File:</text>
<text x="241.4" y="67.1">usb.kicad_sch</text>
<text x="236.2" y="77.2">File:</text>
<text x="241.4" y="77.2">ram.kicad_sch</text>
<text x="176.5" y="95">File:</text>
<text x="181.8" y="95">bank6_7.kicad_sch</text>
<text x="128.3" y="96.3">File:</text>
<text x="133.5" y="96.3">bank2_3.kicad_sch</text>
<text x="128.3" y="116.6">File:</text>
<text x="133.5" y="116.6">bank8_configuration.kicad_sch</text>
<text x="176.5" y="125.5">File:</text>
<text x="181.8" y="125.5">bank0_1.kicad_sch</text>
<text x="161.3" y="158.5">File:</text>
<text x="166.5" y="158.5">power_supplies.kicad_sch</text>
</g>
<g font-size="1.8" fill="#a90000">
<text x="248.7" y="107.4" transform="rotate(-90 248.7 107.4)">4</text>
<text x="239.3" y="112.8">3</text>
<text x="255.8" y="112.8">1</text>
<text x="248.7" y="121.4" transform="rotate(-90 248.7 121.4)">2</text>
</g>
</svg>
